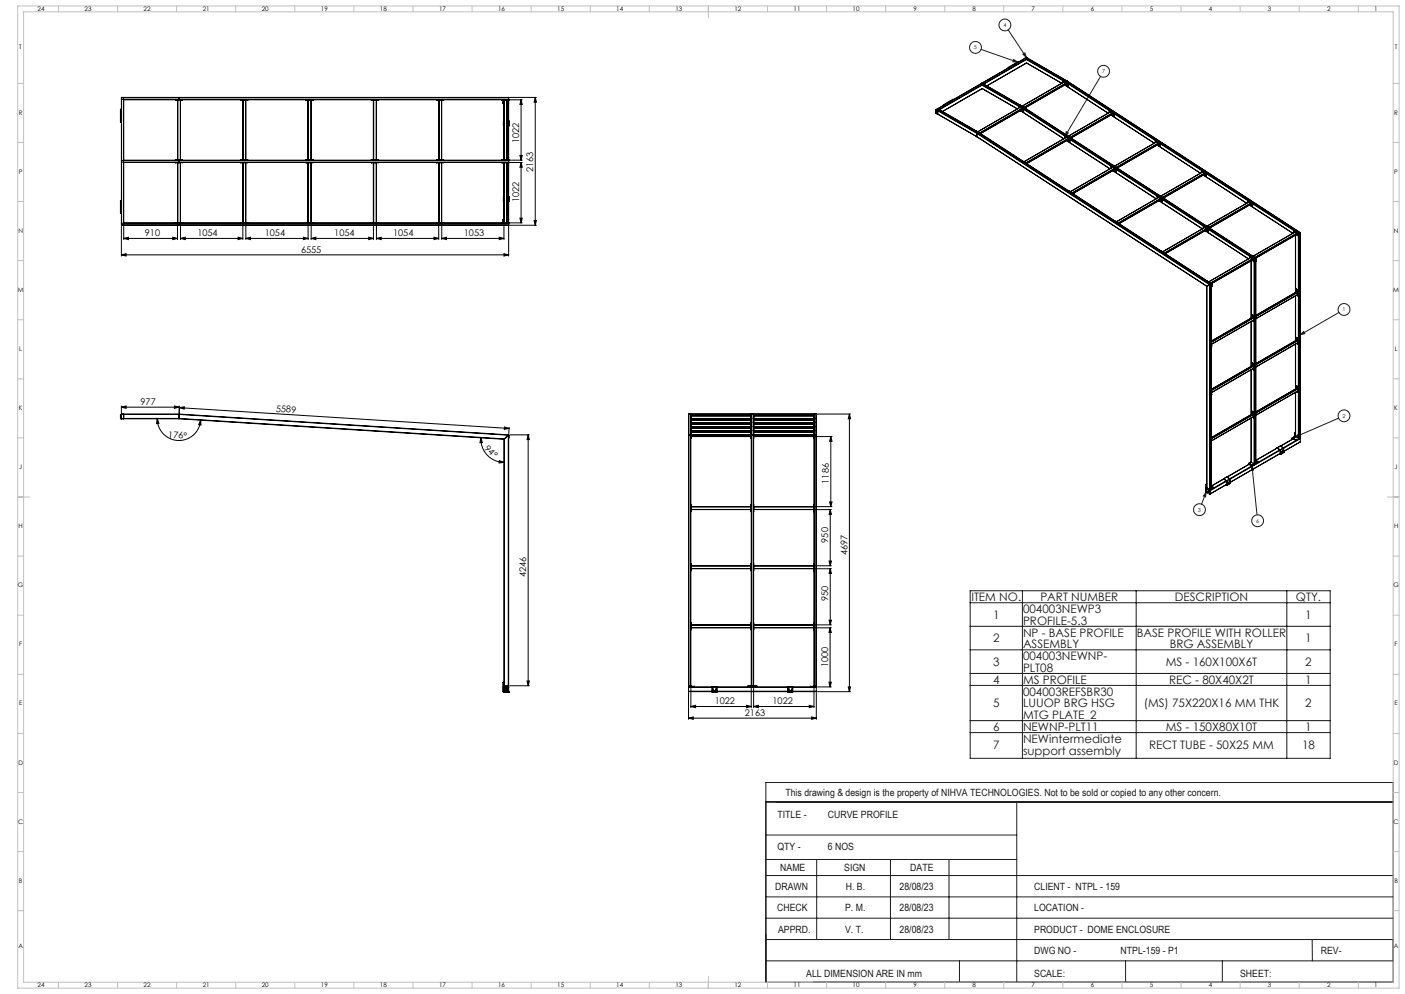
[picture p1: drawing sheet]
<svg xmlns="http://www.w3.org/2000/svg" width="1189mm" height="841mm" viewBox="0 0 1189 841" stroke-linecap="round" stroke-linejoin="round" font-family="sans-serif">
<g fill="none" stroke="#000" stroke-width=".85">
<path d="M431 82h23M431 84h11M441 84v52M441 84l1 4h-2zM453 82v109M453 82l1 4h-2zM431 136h11M431 137h11M440 131h2l-1 5zM441 137v52M441 137l1 5h-2zM103 192v25"/>
<path d="M105 192v11M150 189v14M153 189v14M205 189v14M208 189v14M261 189v14M263 189v14M316 189v14M319 189v14M371 189v14M374 189v14M426 192v11"/>
<path d="M430 191v26M431 191h23M431 189h11M440 185h2l-1 4zM452 187h2l-1 4zM103 216l4-1v2zM103 216h327M105 202l4-1v2zM105 202h45M146 201l4 1-4 1zM153 202l4-1v2zM153 202h52"/>
<path d="M201 201l4 1-4 1zM208 202l4-1v2zM208 202h53M257 201l4 1-4 1zM263 202l4-1v2zM263 202h53M312 201l4 1-4 1zM319 202l4-1v2zM319 202h52M367 201l4 1-4 1zM374 202l4-1v2zM374 202h52"/>
<path d="M422 201l4 1-4 1zM426 215l4 1-4 1zM103 345l4-2v2zM103 343v6M103 345h49M133 354l2 4h-2zM133 354a18 18 0 0 0 18 19 18 18 0 0 0 19-17M148 343l4 2h-4zM152 343v6v-5M152 345l4-1v2zM152 345l279 17M170 356v4l-2-1z"/>
<path d="M692 350h28M719 350l1 4h-2zM719 350v235M407 370l1 4h-2zM407 370v1a19 19 0 0 0 19 20M427 361l4 1-4 1zM431 362v5M431 368h17M447 368v212M447 368l1 4h-2zM690 369h14M703 369l1 4h-2z"/>
<path d="M703 369v60M423 390l3 1-4 1zM690 431h14M690 429h14M702 425h2l-1 4zM703 431l1 4h-2zM703 431v48M690 479h14M702 475h2l-1 4zM690 481h14M703 481l1 4h-2zM703 481v48"/>
<path d="M690 529h14M690 531h14M702 525h2l-1 4zM702 531v50M702 531l2 4h-3zM446 576h2l-1 4zM701 577h3l-2 4zM431 580h17M583 586v23M585 598l4-1v2zM585 581v18M585 598h51"/>
<path d="M632 597l4 1-4 1zM636 581v18M638 598l4-1v2zM638 598h51M638 581v18M685 597l4 1-4 1zM689 581v18M691 586v23M692 581h12M692 585h28M718 581h2l-1 4zM583 608l4-1v2z"/>
<path d="M583 608h108M687 607l4 1-4 1zM648 678v153"/>
</g>
<g fill="none" stroke="#191924" stroke-width=".85">
<path d="M853 25l16 24M830 42l31 11M858 50l3 3-4-1zM866 46l1-1 2 4zM931 65l-30 50M902 111l2 1-3 3zM1133 264l-33 19M1100 283l3-2 1 1zM1133 354l-38 16M1095 370l4-2v1zM1059 394l5 42M1059 394l2 4h-2z"/>
<path d="M1021 416l-4 11M1021 416l-1 4h-2zM821 500h305v142h-305zM865 500v142M961 500v142M1089 500v142M821 510h305M821 530h305M821 550h305M821 570h305M821 580h305M821 610h305"/>
<path d="M821 620h305M648 662h531v169h-531zM648 678h531M860 678v153M648 706h212M648 727h212M691 727v68M754 727v68M803 727v68M648 759h531M648 741h531M648 777h531"/>
<path d="M648 795h531M1110 795l1 18M648 813h531M812 813v18M953 813v18M1034 813v18"/>
<circle cx="850" cy="21" r="5"/>
<circle cx="826" cy="40" r="5"/>
<circle cx="934" cy="60" r="5"/>
<circle cx="1137" cy="262" r="5"/>
<circle cx="1137" cy="352" r="5"/>
<circle cx="1015" cy="431" r="5"/>
<circle cx="1064" cy="441" r="5"/>
</g>
<g fill="none" stroke="#c0c0c0" stroke-width=".85">
<path d="M15 5h1169v831h-1169zM20 10h1159v821h-1159zM49 5v5M99 5v5M149 5v5M199 5v5M249 5v5M299 5v5M349 5v5M399 5v5M449 5v5M499 5v5"/>
<path d="M549 5v5M599 5v10M649 5v5M699 5v5M749 5v5M799 5v5M849 5v5M899 5v5M949 5v5M999 5v5M1049 5v5M1099 5v5"/>
<path d="M1149 5v5M15 71h5M1179 71h5M15 121h5M1179 121h5M15 171h5M1179 171h5M15 221h5M1179 221h5M15 271h5M1179 271h5M15 321h5"/>
<path d="M1179 321h5M15 371h5M1179 371h5M15 421h10M1174 421h10M15 471h5M1179 471h5M15 521h5M1179 521h5M15 571h5M1179 571h5M15 621h5"/>
<path d="M1179 621h5M15 671h5M1179 671h5M15 721h5M1179 721h5M15 771h5M1179 771h5M49 831v5M99 831v5M149 831v5M199 831v5M249 831v5"/>
<path d="M299 831v5M349 831v5M399 831v5M449 831v5M499 831v5M549 831v5M599 826v10M649 831v5M699 831v5M749 831v5M799 831v5M849 831v5"/>
<path d="M899 831v5M949 831v5M999 831v5M1049 831v5M1099 831v5M1149 831v5"/>
</g>
<g fill="#000">
<path d="M453 82l1 4h-2zM452 187h2l-1 4zM441 84l1 4h-2zM440 131h2l-1 5zM441 137l1 5h-2zM440 185h2l-1 4zM703 431l1 4h-2zM702 475h2l-1 4zM703 481l1 4h-2zM702 525h2l-1 4zM702 531l2 4h-3zM701 577h3l-2 4z"/>
<path d="M105 202l4-1v2zM146 201l4 1-4 1zM374 202l4-1v2zM422 201l4 1-4 1zM103 216l4-1v2zM426 215l4 1-4 1zM585 598l4-1v2zM632 597l4 1-4 1zM638 598l4-1v2zM685 597l4 1-4 1z"/>
<path d="M153 202l4-1v2zM201 201l4 1-4 1zM208 202l4-1v2zM257 201l4 1-4 1zM263 202l4-1v2zM312 201l4 1-4 1zM319 202l4-1v2zM367 201l4 1-4 1z"/>
<path d="M133 354l2 4h-2zM170 356v4l-2-1z"/>
<path d="M148 343l4 2h-4zM103 345l4-2v2z"/>
<path d="M719 350l1 4h-2zM718 581h2l-1 4z"/>
<path d="M407 370l1 4h-2zM423 390l3 1-4 1z"/>
<path d="M427 361l4 1-4 1zM152 345l4-1v2z"/>
<path d="M703 369l1 4h-2zM702 425h2l-1 4z"/>
<path d="M446 576h2l-1 4zM447 368l1 4h-2z"/>
<path d="M583 608l4-1v2zM687 607l4 1-4 1z"/>
</g>
<path d="M858 50l3 3-4-1zM866 46l1-1 2 4zM902 111l2 1-3 3zM1100 283l3-2 1 1zM1095 370l4-2v1zM1059 394l2 4h-2zM1021 416l-1 4h-2z" fill="#191924"/>
<g fill="none" stroke="#000" stroke-width=".85">
<path d="M853 57h1M853 57v1M861 53l-8 4M867 49l-36 21M867 49h.1M867 49l35 20M868 49l35 20M868 49h-1M869 49h.1M869 53l29 17-29-17M869 53l-34 20M869 49l-77 44"/>
<path d="M869 49h1M870 49v1M870 49l-77 44M830 71h.1M830 71l34 20M831 70h.1M831 70l-1 1M831 70l34 20M831 75l30 17M831 72l31 18M831 72l-36 21M831 75l-33 19"/>
<path d="M900 68l-1 2M900 68l-31-18-37 21 34 19M900 68h.1M900 68l4 3M901 69h.1M901 69l-36 21M901 69l1 1M901 72h1M902 72l2 1M902 72h.1M902 72l36 24M902 70l197 128"/>
<path d="M902 70h.1M902 69v1M902 69l197 128M902 70h1M902 70l-36 21M903 70l-1 1M903 70l-36 21M903 71h.1M903 69l197 128M903 69h-1M903 69h.1M904 71h.1"/>
<path d="M904 73h.1M904 71v2M103 84h327M103 92h-1v11h1M103 82v109M103 82h.1M103 82h327M105 82v109M105 82h.1M148 84h.1M148 85h.1M148 84v1"/>
<path d="M149 85h.1M149 84v1M149 85h5M150 85v50M152 82v2M153 85v50M154 85h.1M204 84h.1M204 85h.1M204 84v1M204 85h6M205 85v50"/>
<path d="M206 85v50M208 85v50M210 85h.1M259 84h.1M259 85h.1M259 84v1M259 85h6M261 85v50M263 85v50M265 85h.1M314 84h.1M314 85h.1"/>
<path d="M314 84v1M314 85h1M315 85h5M316 85v50M318 85v50M319 85v50M320 85h.1M369 84h.1M369 85h.1M369 84v1M369 85h1M370 85h.1"/>
<path d="M370 85h5M371 85v50M372 85v50M374 85v50M375 85h.1M425 84h.1M425 85h.1M425 84v1M425 85l6-1h-326v52l43-1M426 85h.1M426 87h.1M426 84h.1"/>
<path d="M426 85v2M426 87h1M426 84l1 51M427 85v50M429 85v50M430 85v50M430 87h.1M430 82h-327M430 82v109M792 93v3l1 1M792 93l35 20M792 96l35 20"/>
<path d="M792 96h.1M792 93v3M792 93h.1M792 93h1M792 96l1 1M792 93l1 1M793 92h1M793 92l35 20M793 92l-1 1M793 93l1 1M793 97h.1M793 94h1"/>
<path d="M794 94v3M794 92h.1M794 97h-1M794 94h.1M794 97h.1M794 97l33 19M799 88v1M807 84h-1l-7 4M862 90h.1M862 90v2M862 90l4 3M862 90l4 2"/>
<path d="M863 94h1M864 94h.1M864 89h.1M864 89l4 3M864 93l2 1M864 94l36 23M864 93v1M864 91l197 128h1M864 91l198 128M865 93l-35 20M865 93h.1M865 92l-36 20h-2"/>
<path d="M865 92v1M865 92l-36 21M865 90h.1M865 90l198 128M865 90l-1 1M866 90h.1M866 93h.1M866 92v1M866 94h.1M866 94v1M866 93v1M867 91l35-20z"/>
<path d="M868 92h.1M939 94h.1M939 94l-1 1M939 94l4 2M940 95l-36 20M940 95l1 1M940 97l37 24-37-24M941 97l2 1M941 96h1M941 96l-35 20M942 96h.1M942 96l-36 21"/>
<path d="M942 96l-36 20M943 96v1M943 98h.1M943 96h.1M943 97v1M943 97h.1M426 102v4M426 102h.1M427 106h.1M430 102h1v4M430 106h1M430 102v4"/>
<path d="M431 106h.1M826 111h.1M826 111h1M826 111l4 2M827 116h.1M827 116l194 126M827 113l197 128M827 113v3M827 113h.1M827 111l36-20zM828 112l197 128M828 112l-1 1"/>
<path d="M828 112h.1M830 113h.1M901 115h.1M901 115v2M901 115l4 3M902 116l2 1M903 119l36 24M903 114h.1M903 114l4 3M903 119l2 1M904 117h.1M904 117l-36 21"/>
<path d="M904 118h.1M904 115h.1M904 118l-35 20M904 117v1M905 118h.1M905 120h.1M905 118v2M906 116h.1M907 117h.1M978 119v2M978 119h.1M978 119l4 3"/>
<path d="M979 120h.1M979 120l-36 21M979 120l2 1M103 136h327M103 137h327M148 138h.1M148 135h.1M148 137v1M149 138h.1M149 137h.1M149 135h.1M149 137h-44v52h44"/>
<path d="M149 136h.1M149 137h282l-6 1M149 136h1M149 138h5M149 135h5M149 135v1M149 137v1M150 138v50M153 138v50M154 135l1 1M154 135v1M154 137v1"/>
<path d="M155 137l-1 1M204 135h.1M204 138h.1M204 135v1M204 137v1M204 138h6M204 135h6M205 138v50M206 138v50M208 138v50M210 135v1M210 137v1"/>
<path d="M259 138h.1M259 135h.1M259 135v1M259 137v1M259 138h6M259 135h6M261 138v50M263 138v50M265 135v1M265 137v1M314 138h.1M314 135h.1"/>
<path d="M314 135v1M314 137v1M314 138h1M314 135h1M315 138h5M315 135v1M315 137v1M315 135h5M316 138v50M318 138v50M319 138v50M320 135v1"/>
<path d="M320 137v1M369 138h.1M369 135h.1M369 135v1M369 137v1M369 138h1M369 135h1M370 138h.1M370 135h.1M370 135v1M370 137v1M370 138h5"/>
<path d="M370 135h5M371 138v50M372 138v50M374 138v50M375 135l1 1M375 135v1M375 137v1M376 137l-1 1M425 138h.1M425 135h.1M425 135v1M425 137v1"/>
<path d="M425 135l6 1h-279v1M426 140h1M426 138l1 50M427 133h-1M427 138v50M429 138v50M430 138v50M430 138v51h-327M430 133h.1M430 140h.1M865 136h.1M865 136l4 3"/>
<path d="M866 137l36-21zM869 139h.1M942 140h.1M942 140l4 2M979 123l37 24-37-24M980 122l2 2M981 121l-36 21M981 121h.1M981 122l-36 20M981 122h.1M981 121v1M982 122h.1"/>
<path d="M982 124h.1M982 122v2M940 141l4 2M940 141v1M940 141h.1M941 142h.1M941 142l-35 20M942 142l-36 20M942 142l1 1M942 144l36 24M942 144l2 1M943 143h.1"/>
<path d="M943 143l-36 20M943 141h.1M943 143l-35 21M944 143v1M944 143h.1M944 145h.1M944 144v1M944 144h.1M946 142h.1M1017 144v1M1017 145v1M1017 145l4 2"/>
<path d="M1017 145h.1M1018 145h.1M1018 145l-36 21M1018 145l2 1M1019 148l2 1M1020 146v1M1020 146l-36 21M1020 147h.1M1020 147l-36 21M1020 147l-36 20M1020 148h.1M1021 147h.1"/>
<path d="M1021 149h.1M1021 147v2M103 170h-1v11h1M426 167v4M426 167h.1M427 171h.1M430 167h1v3M430 171h1M430 167v4M431 171h.1M904 162h.1M904 162l4 2"/>
<path d="M908 164h.1M979 166h.1M979 166v2M979 166l4 3M981 167h.1M981 167l-36 21M981 167l1 1M981 170l36 24M981 165h.1M981 165l4 3M981 169l2 2M982 168h.1"/>
<path d="M982 168l-36 21M982 169h.1M982 169l-35 20M982 168v1M983 169h.1M983 171h.1M983 169h1M984 169l-1 2M985 168h.1M1055 172l-37-24 37 24M1056 170h.1M1056 170v1"/>
<path d="M1056 170l4 2M1057 171h.1M1057 171l-36 20M1057 171l2 1M1057 173l37 24M1058 173l2 1M1059 172h.1M1059 172l-36 20M1059 172v1M1059 172l-36 21M1060 172v1M1060 172h.1"/>
<path d="M1060 174h.1M1060 173v1M1060 173h.1M103 191l327-1v1M103 191h.1M103 191h327M105 191h.1M148 188h.1M149 189h.1M149 188h.1M149 188h282M149 188v1"/>
<path d="M152 189v2M154 188h1M154 188v1M155 188v1M204 188h.1M204 188v1M210 188h.1M210 188v1M259 188h.1M259 188v1M265 188h.1M265 188v1"/>
<path d="M314 188h.1M314 188h1M314 188v1M315 188v1M320 188h.1M320 188v1M369 188h.1M370 188h.1M370 188v1M375 188h1M375 188v1M376 188v1"/>
<path d="M425 188h.1M425 188v1M426 188h.1M426 186v2M426 186h.1M427 186h-1M430 186h.1M430 190v1M431 188h.1M431 189h.1M431 188v1M943 187h1"/>
<path d="M944 187l3 2M947 189h.1M1018 192v1M1019 192h-1M1019 192l3 2M1019 192h.1M1020 192l1 1M1020 195l37 24M1020 191h.1M1020 191l4 2M1020 195l2 1M1021 193v1"/>
<path d="M1021 193l-36 21M1021 191h.1M1021 194l-35 21M1021 194h.1M1021 194l-35 20M1022 195h.1M1022 194h1M1022 196h.1M1022 194h.1M1023 194l-1 2M1023 192h.1M1024 193l35-20z"/>
<path d="M1024 193h.1M1095 195h.1M1095 195v2M1095 195l4 3M1096 196h.1M1096 196l-36 21M1096 196l2 1M1096 199v48M1097 199l2 1M1098 197h.1M1098 197l-36 21M1098 198l-35 20"/>
<path d="M1098 198h.1M1098 197v1M1099 198h.1M1099 200v171M1099 200h.1M1099 198v2M1099 197v1M1099 198v173M1100 197v173M1100 197h-1M1100 197h.1M982 212h.1"/>
<path d="M983 212h.1M983 212l3 3M984 213l36-21zM986 215h.1M1057 217v2M1058 217h-1M1058 217l3 3M1058 217h.1M1058 217l4 2M1059 218h.1M1059 218l-36 20M1059 218l1 1"/>
<path d="M1059 216h.1M1059 216l4 3M1060 219h.1M1060 219l-36 20M1060 217h.1M1060 220h.1M1060 220l-35 20M1060 217l2 1M1060 219v1M1060 219l-35 21M1061 220h1M1062 219v1"/>
<path d="M1062 219l-1 1M1062 220v1M1062 220h.1M1062 218h.1M1063 218l-1 1M1063 218h.1M1063 218v174M1063 219h.1M1063 219v2M1022 238h.1M1022 238l4 2M1059 221v48"/>
<path d="M1059 220l2 2M1061 221v171M1061 222h.1M1062 221h.1M1062 221l-1 1M1062 220v172M1063 221h.1M1021 242h.1M1021 242v171M1024 241v173M1024 241l-3 1M1024 241h.1"/>
<path d="M1025 240l-1 1M1025 240v173M1025 240h.1M1025 242h.1M1025 240l1 1M1026 242h-1M1026 240v1M1026 240h-1M1026 241v1M1026 242h.1M1026 241h.1M1096 250v38"/>
<path d="M1097 245h.1M1097 245v2M1097 245h2M1097 250h2M1098 246h.1M1098 247l-35 20M1098 247h.1M1098 246h1M1098 247l-35 21M1099 245l-1 1M1099 249l-36 21M1099 249h.1"/>
<path d="M1099 250h.1M1099 246h.1M1059 272v38M1060 266l-1 3M1060 266h.1M1060 266h-1M1060 266l1 1M1060 271l1 1M1060 268l-35 21M1060 268h.1M1060 268l1 1M1061 267h.1"/>
<path d="M1061 269l-36 21M1061 269l-36 20M1061 271l-36 20M1061 272h.1M1025 288h.1M1025 293h.1M1096 291v38M1097 286v2M1097 286h1M1097 285v1M1097 285l2 1M1097 291h2"/>
<path d="M1098 287h.1M1098 287l-35 21M1098 287v1M1098 286l1 1M1098 288l-35 21M1098 288l-35 20M1099 286v1M1099 286h-1M1099 290h.1M1099 290l-36 21M1099 291h.1M1099 287h.1"/>
<path d="M1059 313v38M1059 307v3M1060 307h-1M1060 307h.1M1060 307l1 1M1060 312l1 1M1060 309h.1M1060 309l-35 20M1060 309h1M1061 308h.1M1061 313h.1M1061 309l-36 21"/>
<path d="M1025 329h.1M1025 334h.1M1025 332l36-21zM1096 332v37M1097 326v3M1097 326h.1M1097 326l2 1M1097 331l2 1M1098 328l-35 21M1098 328h.1M1098 328v1M1098 327h1"/>
<path d="M1098 329l-35 21M1098 329l-35 20M1099 327h-1M1099 331l-36 20M1099 331h.1M1099 332h.1M1099 327h.1M103 354h.1M103 350v1M103 351v3M103 350h49M103 354h48"/>
<path d="M105 351h.1M105 354h-2M105 351v3M105 354h.1M151 354h.1M151 354l276 17M151 354l275 18M152 351h-50v3h49M152 351l278 17M152 351l-1 3M152 350v1M152 350l278 18"/>
<path d="M583 351h108M583 351v-1v230M583 351h.1M583 351v230M585 351l-1-1v230M585 351h.1M585 350l51 1M585 354h51M585 354h.1M585 357h51M585 350v18M585 358h51"/>
<path d="M585 355h.1M585 357h.1M585 351h51M585 353h.1M585 357v3M585 350v1M585 354v1M585 352h51M585 355h51M585 359h51M585 351v2M585 355v2"/>
<path d="M636 357v3M636 357h.1M636 350v1M636 353h.1M636 354v1M636 354h.1M636 351v2M636 355v2M636 355h.1M636 351h.1M636 351v-1v230M636 350v18"/>
<path d="M638 350l51 1M638 350v18M638 351l-1-1v230M638 354l51 1M638 358h51h-51M638 351h51M638 354h.1M638 357h51M638 355h.1M638 357h.1M638 351h.1M638 353h.1"/>
<path d="M638 354v1M638 357v3M638 350v1M638 354h51M638 352h51M638 355h51M638 359h51M638 351v2M638 355v2M689 354v1M689 357h.1M689 354h.1"/>
<path d="M689 357v3M689 350v1M689 353h.1M689 351v2M689 355v2M689 350v231M689 351v-1v230M691 351l-1-1v230M691 351h.1M691 351v230M1059 354v37M1060 348l-1 2"/>
<path d="M1060 348h.1M1060 348h-1M1060 348l1 1M1060 353l1 1M1060 350h.1M1060 350l-35 20M1060 350h1M1061 349h.1M1061 354h.1M1061 350l-36 21M1061 352l-36 21M426 372v209"/>
<path d="M427 371l-1 1M427 371v209M430 368v212M430 368l-3 3M430 368h.1M430 368v217M430 368h1M431 368l-1 3M583 368h2M585 371v210M585 368h.1M585 371h.1"/>
<path d="M585 368h51M585 364h.1M585 361h.1M585 368v3M585 365h51M585 367h.1M585 362h.1M585 361h51M585 360h.1M585 361v1M585 364v3M585 369h51"/>
<path d="M585 366h51M585 362h51M585 362v2M636 368h.1M636 371h.1M636 361v1M636 364h.1M636 361h.1M636 360h.1M636 364v3M636 367h.1M636 362v2"/>
<path d="M636 368v3M636 362h.1M636 368h2M636 371v209M638 368h.1M638 371h.1M638 368h51M638 368v3M638 365h51h-51M638 361l51 1M638 364h.1M638 361h.1"/>
<path d="M638 371v209M638 367h.1M638 362h.1M638 360h.1M638 361v1M638 364v3M638 369h51M638 366h51M638 365h51M638 362h51M638 361h51M638 362v2"/>
<path d="M689 364v3M689 367h.1M689 364h.1M689 360h.1M689 361v1M689 361h.1M689 368h.1M689 371h.1M689 362v2M689 368v3M689 368h2M1025 370h.1"/>
<path d="M1081 379h.1M1081 379l-18 10M1081 379l2 2M1083 377h.1M1083 377l-2 2M1083 377l3 2M1086 379h.1M1086 379l-3 2M1086 379v3M1093 371h1M1093 371v1M1094 370l-1 1"/>
<path d="M1094 370v1M1094 371v1M1094 371h.1M1094 371l3 1M1094 371l3 2M1094 371l-10 6 2 2 11-6M1095 369l-1 1M1096 369h-1M1096 367h.1M1096 369h.1M1096 367v2M1096 366v1"/>
<path d="M1096 366h.1M1096 369l-2 2M1096 369l3 2M1097 369l-3 2M1097 372h.1M1097 373h.1M1097 372v1M1099 371h.1M1100 370h.1M1100 370l-1 1M1100 370v1M1100 371l-3 1"/>
<path d="M1100 371h.1M1100 371l-3 2M1100 374h.1M1100 371v3M1100 374l-14 8M1100 371l-14 8M1057 392v1M1057 393l-19 11M1057 393l2 1M1058 392h.1M1059 391h.1M1059 391l-2 1 2 1"/>
<path d="M1059 391l2 1M1059 394h1M1059 393h1M1059 393v1M1059 394l-18 11M1059 393h1zM1060 393v1M1061 392h1M1063 392h-1M1063 392h.1M1063 389l1 2M1064 392l-4 2"/>
<path d="M1064 391v1M1064 391l-4 2M1065 391l-5 3-3-2M1065 391l-1 1M1065 391l18-10-42 24M1083 384h1M1083 384h.1M1083 381h.1M1083 381v3M1084 384h.1M1084 383l1-1v1h-1zM1085 383h-1h1"/>
<path d="M1085 382v1M1086 382l1 1M1086 382l-3 2M1087 383h.1M1087 383l-3 1M1021 416h.1M1021 410h.1M1021 410v6M1021 413h.1M1021 416l1 1M1021 414l3 1M1021 413v3"/>
<path d="M1021 414h.1M1021 416v1M1021 414v2M1021 409v1M1021 412v1M1021 413l3 1M1021 413l3 2M1021 417h1M1022 417h.1M1023 418h1M1024 415h.1M1024 414h.1"/>
<path d="M1024 415l-3 1M1024 414v1M1024 418h.1M1024 415l-3 2M1024 415v3M1024 417l-1 1M1024 416l-2 1M1024 418l14-8-14 8M1025 413l-1 1M1027 413l-3 2M1027 413l-3 1M1027 413h.1"/>
<path d="M1035 405h.1M1035 405l3 2M1035 405h1M1036 405l-11 6 2 2M1036 405l2 2M1038 410v1M1038 407l-14 8M1038 407l-11 6M1038 407v3M1038 404h.1M1038 404l-13 7M1038 410h.1"/>
<path d="M1038 404l-3 1M1038 404l3 1M1038 410h1M1038 411h1M1039 410v1M1039 408h.1M1039 409l1-1v1l-1 1zM1039 409h.1M1040 409h.1M1040 407h.1M1041 405h.1M1041 409h.1"/>
<path d="M1041 408l42-24-42 24M1041 405l-3 2M1041 409l-3 1M1041 405v4M1041 409l-2 1M1041 409l-2 2M585 427h.1M585 433h.1M585 427v6M585 429h51M585 431h51M636 433h.1"/>
<path d="M636 427v6M636 427h.1M638 427h.1M638 433h.1M638 427v6M638 429h51M638 431h51M689 433h.1M689 427h.1M689 427v6M585 477h.1M585 477v6"/>
<path d="M585 479h51M636 477v6M636 477h.1M638 477h.1M638 477v6M638 479h51M689 477h.1M689 477v6M585 483h.1M585 481h51M636 483h.1M638 483h.1"/>
<path d="M638 481h51M689 483h.1M585 527h.1M585 533h.1M585 527v6M585 529h51M585 531h51M636 533h.1M636 527v6M636 527h.1M638 527h.1M638 533h.1"/>
<path d="M638 527v6M638 529h51M638 531h51M689 533h.1M689 527h.1M689 527v6M426 577h.1M426 577v8M426 585h.1M426 581h.1M426 585v1M426 585h2"/>
<path d="M426 586h2M426 581h1M426 585h1v-4h3v4h-1h1M426 580h1M426 581v4M427 581h-1M427 581h3M427 581h.1M427 580h3M427 581l-1 1M427 580v1M428 585v-3h1v4"/>
<path d="M428 585h.1M428 584h.1M428 584v1M428 583h.1M428 583v1M428 582h1M428 584h1M428 582h.1M428 582v2M428 585v1M428 586h.1M429 584h.1"/>
<path d="M429 582h.1M429 582v2M429 583h.1M429 586h2M429 583v1M429 584v1M429 585h.1M430 580v1M430 581v1M430 580h.1M430 581h.1M431 585l-2 1"/>
<path d="M431 585h.1M431 585v1M431 586h.1M583 581h.1M583 585h20M583 581v1M583 580h.1M583 582v3M583 582h20M583 581h4M583 580h1M584 580h1"/>
<path d="M587 581h1M587 581h.1M588 581h45M603 585h.1M603 581h.1M603 581h4M603 581v5M603 586h.1M603 585h4M603 586h4M604 584h2v1h-2zM604 584v1"/>
<path d="M604 585h.1M604 584h.1M604 585h1M604 584h1M605 584h.1M605 585h.1M605 584v1M605 585h-1M607 585h.1M607 585v1M607 581v5M607 581h.1"/>
<path d="M607 585h60M607 582h60M633 581h.1M633 581h8M633 580v1M633 581h7M633 580h7M640 581h.1M640 580h1v1M640 580v1M640 581h46M667 585h.1"/>
<path d="M667 581h.1M667 581h4M667 581v5M667 586h.1M667 585h4M667 586h4M668 584h2v1h-2zM668 584v1M668 585h.1M668 584h.1M668 585h1M668 584h1"/>
<path d="M669 584h.1M669 585h.1M669 584v1M669 585h-1M671 585h.1M671 585v1M671 581v5M671 581h.1M671 582h20M671 585h20M686 581h.1M686 581h5"/>
<path d="M689 580h.1M689 580h1M690 580h.1M690 580h1M691 581h.1M691 585h-20M691 581v1M691 582v3"/>
<circle cx="865" cy="93" r=".1"/>
<circle cx="942" cy="97" r=".1"/>
<circle cx="905" cy="119" r=".1"/>
<circle cx="981" cy="122" r=".1"/>
<circle cx="944" cy="144" r=".1"/>
<circle cx="1059" cy="173" r=".1"/>
<circle cx="1061" cy="220" r=".1"/>
<circle cx="1060" cy="268" r=".1"/>
<circle cx="1098" cy="328" r=".1"/>
<circle cx="1060" cy="349" r=".1"/>
<circle cx="1095" cy="371" r=".2"/>
<circle cx="1097" cy="372" r=".2"/>
<circle cx="1064" cy="391" r=".2"/>
<circle cx="1084" cy="382" r=".2"/>
<circle cx="1086" cy="381" r=".2"/>
<circle cx="1026" cy="413" r=".2"/>
<circle cx="604" cy="583" r=".2"/>
<circle cx="606" cy="583" r=".2"/>
<circle cx="668" cy="583" r=".2"/>
<circle cx="670" cy="583" r=".2"/>
</g>
<g font-size="9.9" fill="#191924">
<text x="822" y="509">ITEM NO.</text>
<text x="880" y="509">PART NUMBER</text>
<text x="994" y="509">DESCRIPTION</text>
<text x="1097" y="509">QTY.</text>
<text x="866" y="519">004003NEWP3</text>
<text x="840" y="524">1</text>
<text x="1105" y="524">1</text>
<text x="866" y="529">PROFILE-5.3</text>
<text x="866" y="539">NP - BASE PROFILE</text>
<text x="962" y="539">BASE PROFILE WITH ROLLER</text>
<text x="840" y="544">2</text>
<text x="1105" y="544">1</text>
<text x="866" y="549">ASSEMBLY</text>
<text x="990" y="549">BRG ASSEMBLY</text>
<text x="840" y="564">3</text>
<text x="866" y="559">004003NEWNP-</text>
<text x="987" y="564">MS - 160X100X6T</text>
<text x="1105" y="564">2</text>
<text x="866" y="568">PLT08</text>
<text x="840" y="579">4</text>
<text x="866" y="579">MS PROFILE</text>
<text x="989" y="579">REC - 80X40X2T</text>
<text x="1105" y="579">1</text>
<text x="866" y="589">004003REFSBR30</text>
<text x="840" y="599">5</text>
<text x="866" y="599">LUUOP BRG HSG</text>
<text x="968" y="599">(MS) 75X220X16 MM THK</text>
<text x="1105" y="599">2</text>
<text x="866" y="608">MTG PLATE_2</text>
<text x="840" y="618">6</text>
<text x="866" y="618">NEWNP-PLT11</text>
<text x="987" y="618">MS - 150X80X10T</text>
<text x="1105" y="618">1</text>
<text x="866" y="629">NEWintermediate</text>
<text x="840" y="634">7</text>
<text x="973" y="634">RECT TUBE - 50X25 MM</text>
<text x="1102" y="634">18</text>
<text x="866" y="638">support assembly</text>
</g>
<g font-size="8.5" fill="#191924">
<text x="665" y="674">This drawing &amp; design is the property of NIHVA TECHNOLOGIES. Not to be sold or copied to any other concern.</text>
<text x="658" y="692">TITLE -</text>
<text x="701" y="692">CURVE PROFILE</text>
<text x="658" y="719">QTY -</text>
<text x="701" y="719">6 NOS</text>
<text x="660" y="737">NAME</text>
<text x="714" y="737">SIGN</text>
<text x="770" y="737">DATE</text>
<text x="656" y="753">DRAWN</text>
<text x="716" y="753">H. B.</text>
<text x="761" y="753">28/08/23</text>
<text x="875" y="753">CLIENT - NTPL - 159</text>
<text x="658" y="771">CHECK</text>
<text x="715" y="771">P. M.</text>
<text x="761" y="771">28/08/23</text>
<text x="875" y="771">LOCATION -</text>
<text x="659" y="789">APPRD.</text>
<text x="715" y="789">V. T.</text>
<text x="761" y="789">28/08/23</text>
<text x="875" y="789">PRODUCT - DOME ENCLOSURE</text>
<text x="875" y="807">DWG NO -</text>
<text x="948" y="807">NTPL-159 - P1</text>
<text x="1118" y="807">REV-</text>
<text x="682" y="826">ALL DIMENSION ARE IN mm</text>
<text x="875" y="826">SCALE:</text>
<text x="1049" y="826">SHEET:</text>
</g>
<g font-size="7.8">
<text x="439" y="121" transform="rotate(-90 439 121)">1022</text>
<text x="451" y="146" transform="rotate(-90 451 146)">2163</text>
<text x="439" y="171" transform="rotate(-90 439 171)">1022</text>
<text x="123" y="200">910</text>
<text x="167" y="200">1054</text>
<text x="224" y="200">1054</text>
<text x="283" y="200">1054</text>
<text x="333" y="200">1054</text>
<text x="393" y="200">1053</text>
<text x="255" y="214">6555</text>
<text x="119" y="343">977</text>
<text x="233" y="348" transform="rotate(4 233 348)">5589</text>
<text x="142" y="370" transform="rotate(5 142 370)">176°</text>
<text x="410" y="380" transform="rotate(46 410 380)">94°</text>
<text x="701" y="409" transform="rotate(-90 701 409)">1186</text>
<text x="701" y="459" transform="rotate(-90 701 459)">950</text>
<text x="717" y="470" transform="rotate(-90 717 470)">4697</text>
<text x="445" y="488" transform="rotate(-90 445 488)">4246</text>
<text x="701" y="509" transform="rotate(-90 701 509)">950</text>
<text x="701" y="564" transform="rotate(-90 701 564)">1000</text>
<text x="605" y="596">1022</text>
<text x="654" y="596">1022</text>
<text x="630" y="606">2163</text>
</g>
<g font-size="5.3">
<text x="32" y="9">24</text>
<text x="72" y="9">23</text>
<text x="122" y="9">22</text>
<text x="172" y="9">21</text>
<text x="222" y="9">20</text>
<text x="272" y="9">19</text>
<text x="322" y="9">18</text>
<text x="372" y="9">17</text>
<text x="422" y="9">16</text>
<text x="472" y="9">15</text>
<text x="522" y="9">14</text>
<text x="572" y="9">13</text>
<text x="622" y="9">12</text>
<text x="672" y="9">11</text>
<text x="722" y="9">10</text>
<text x="773" y="9">9</text>
<text x="823" y="9">8</text>
<text x="873" y="9">7</text>
<text x="923" y="9">6</text>
<text x="973" y="9">5</text>
<text x="1023" y="9">4</text>
<text x="1073" y="9">3</text>
<text x="1123" y="9">2</text>
<text x="1163" y="9">1</text>
<text x="16" y="42">T</text>
<text x="1180" y="42">T</text>
<text x="16" y="97">R</text>
<text x="1180" y="97">R</text>
<text x="16" y="147">P</text>
<text x="1180" y="147">P</text>
<text x="16" y="197">N</text>
<text x="1180" y="197">N</text>
<text x="15" y="247">M</text>
<text x="1179" y="247">M</text>
<text x="16" y="297">L</text>
<text x="1180" y="297">L</text>
<text x="16" y="347">K</text>
<text x="1180" y="347">K</text>
<text x="16" y="397">J</text>
<text x="1180" y="397">J</text>
<text x="16" y="447">H</text>
<text x="1180" y="447">H</text>
<text x="15" y="497">G</text>
<text x="1179" y="497">G</text>
<text x="16" y="547">F</text>
<text x="1180" y="547">F</text>
<text x="16" y="597">E</text>
<text x="1180" y="597">E</text>
<text x="16" y="647">D</text>
<text x="1180" y="647">D</text>
<text x="15" y="697">C</text>
<text x="1179" y="697">C</text>
<text x="16" y="747">B</text>
<text x="1180" y="747">B</text>
<text x="16" y="802">A</text>
<text x="1180" y="802">A</text>
<text x="32" y="835">24</text>
<text x="72" y="835">23</text>
<text x="122" y="835">22</text>
<text x="172" y="835">21</text>
<text x="222" y="835">20</text>
<text x="272" y="835">19</text>
<text x="322" y="835">18</text>
<text x="372" y="835">17</text>
<text x="422" y="835">16</text>
<text x="472" y="835">15</text>
<text x="522" y="835">14</text>
<text x="572" y="835">13</text>
<text x="622" y="835">12</text>
<text x="672" y="835">11</text>
<text x="722" y="835">10</text>
<text x="773" y="835">9</text>
<text x="823" y="835">8</text>
<text x="873" y="835">7</text>
<text x="923" y="835">6</text>
<text x="973" y="835">5</text>
<text x="1023" y="835">4</text>
<text x="1073" y="835">3</text>
<text x="1123" y="835">2</text>
<text x="1163" y="835">1</text>
</g>
<g font-size="4.7" fill="#191924">
<text x="849" y="23">4</text>
<text x="824" y="42">5</text>
<text x="933" y="62">7</text>
<text x="1136" y="263">1</text>
<text x="1136" y="353">2</text>
<text x="1014" y="433">3</text>
<text x="1063" y="442">6</text>
</g>
</svg>
